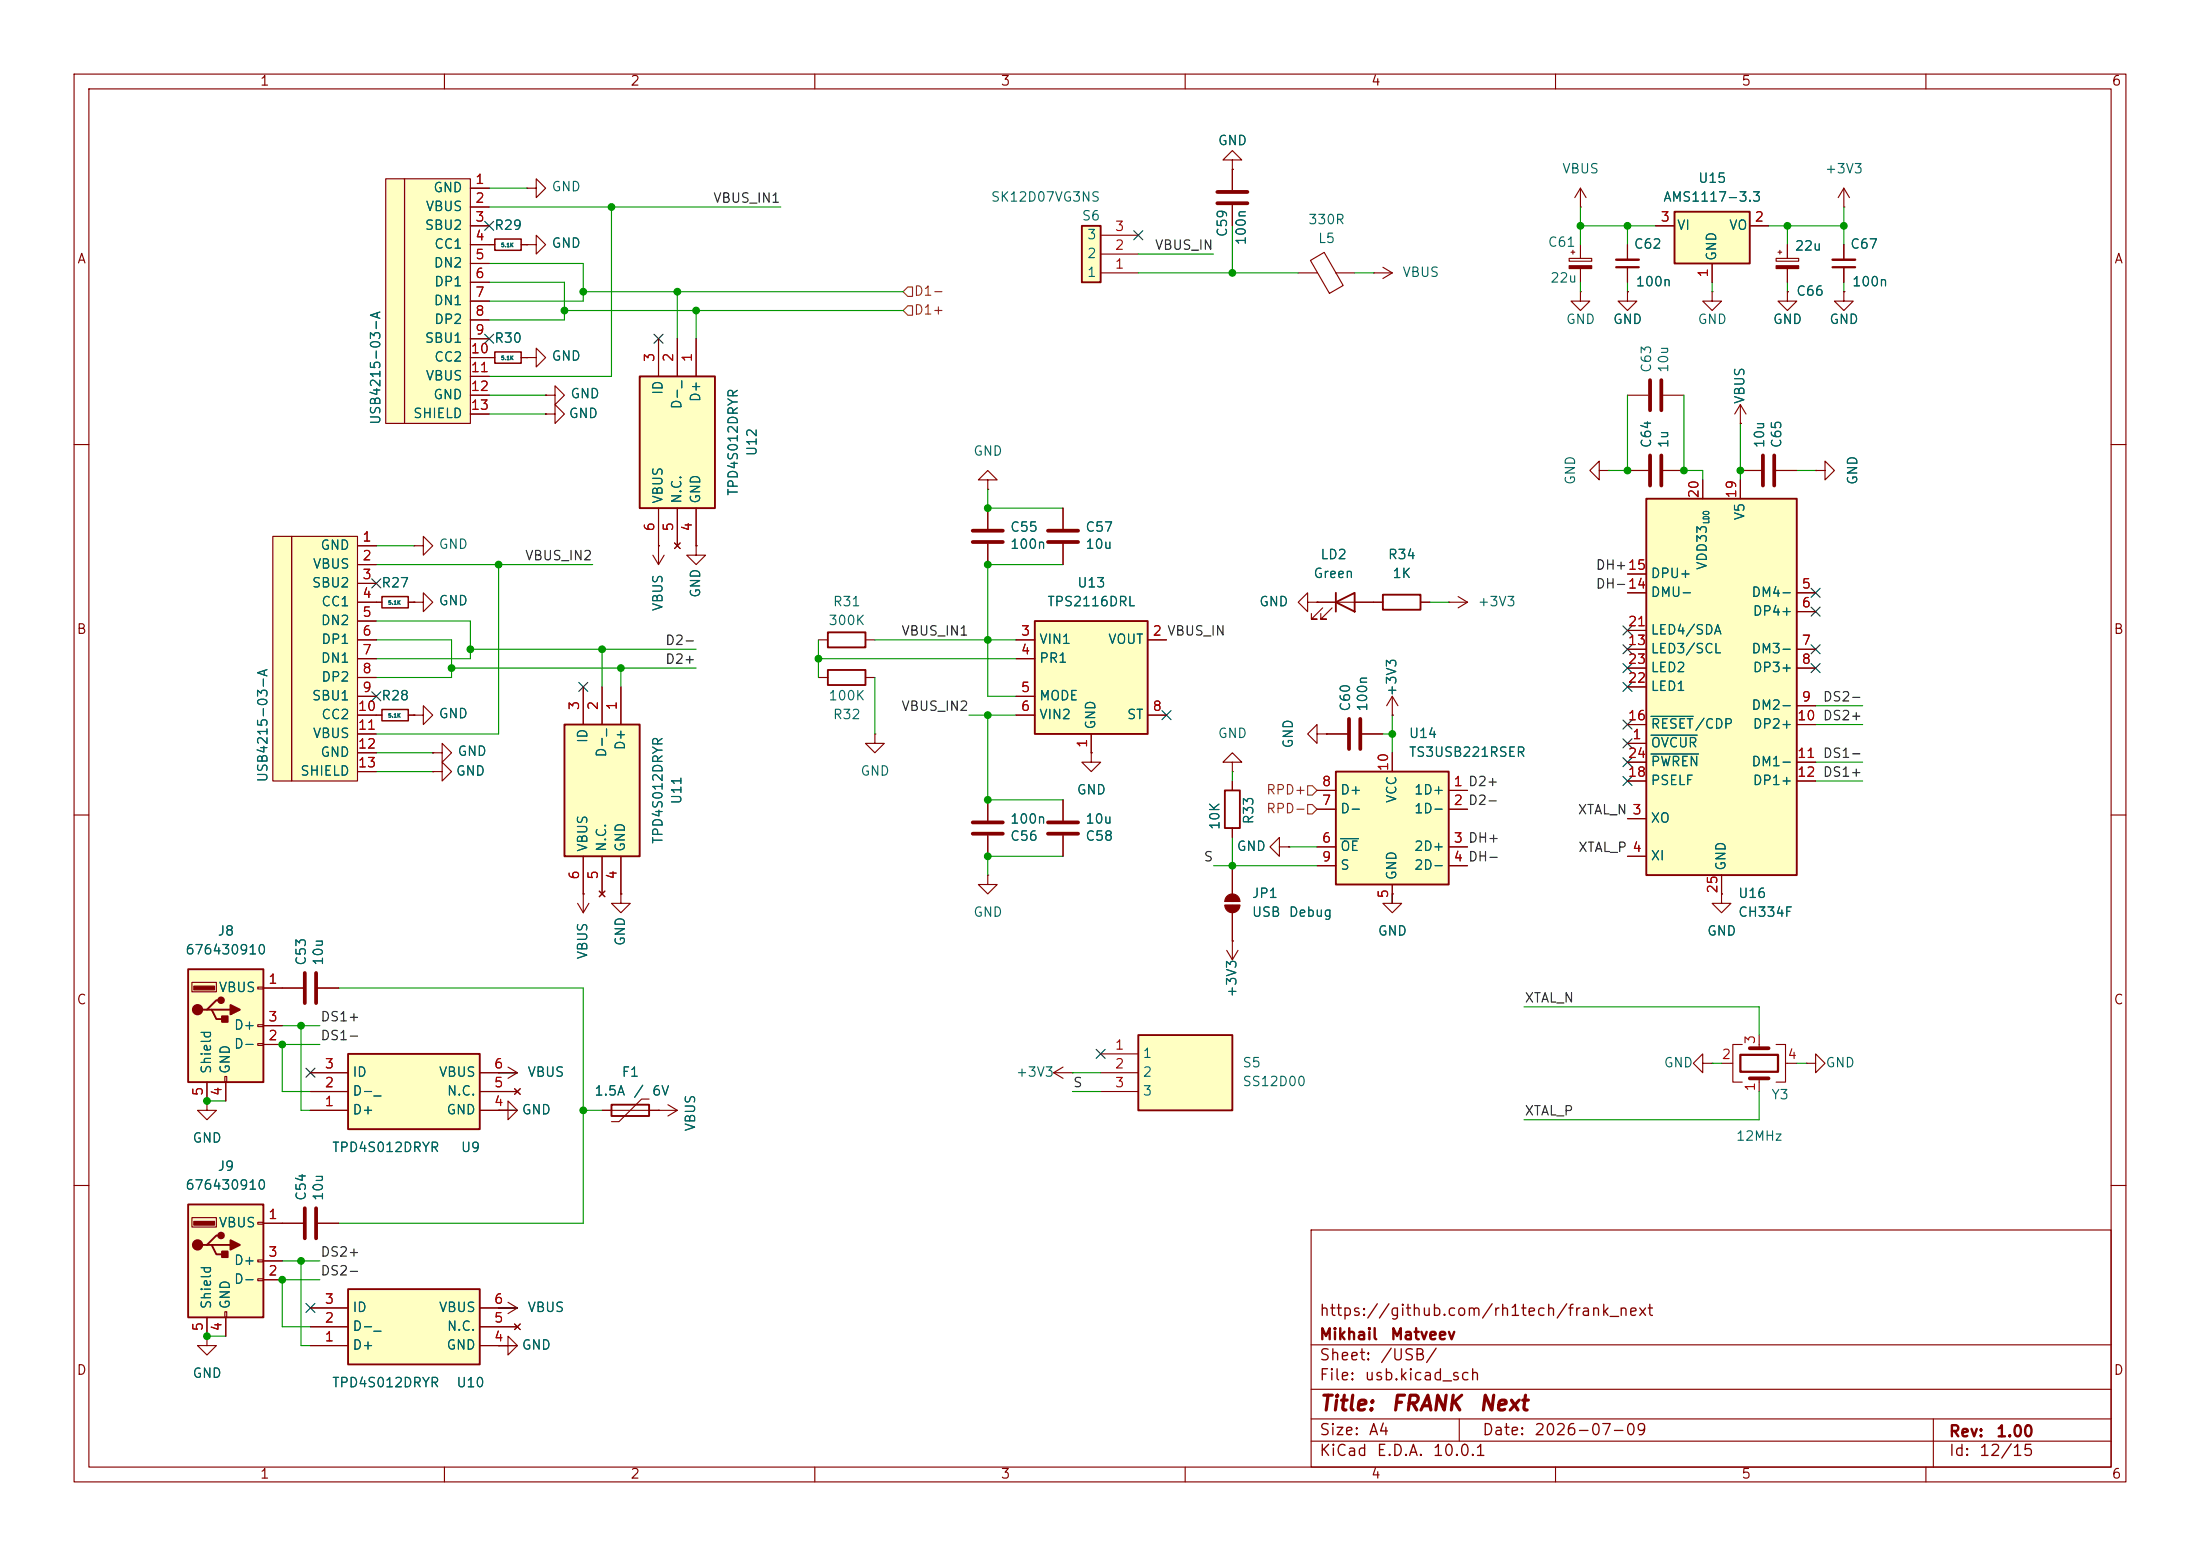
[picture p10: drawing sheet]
<svg xmlns="http://www.w3.org/2000/svg" width="297mm" height="210mm" viewBox="0 0 297 210" stroke-linecap="round" stroke-linejoin="round" font-family="sans-serif">
<g fill="none" stroke="#840000" stroke-width=".15">
<path d="M10 10h277v190h-277zM12 12h273v186h-273zM60 10v2M110 10v2M160 10v2M210 10v2M260 10v2M10 60h2M285 60h2M188 96.5h.1M188 94l-.8 1.3M188 94l.7 1.3"/>
<path d="M188 94v2.5M195.6 81.3h.1M195.6 81.3h2.5M196.8 80.5l1.3 .8M198.1 81.3l-1.3 .7M10 110h2M285 110h2M10 160h2M67.3 176.5h.1M67.3 176.5h2.5M68.6 175.8l1.2 .7M69.8 176.5l-1.2 .8"/>
<path d="M177 166h108v32h-108zM285 160h2M60 198v2M110 198v2M160 198v2M177 194.5h108M177 191.5h108M177 187.5h108M177 181.5h108M197 191.5v3M210 198v2M260 198v2"/>
<path d="M261 191.5v6.5"/>
</g>
<path d="M47 174h17.8v10.2h-17.8z" fill="#ffffc2"/>
<path d="M47 174h17.8v10.2h-17.8z" fill="none" stroke="#840000" stroke-width=".25"/>
<path d="M41.9 179.1h5.1M41.9 176.5h5.1M64.8 179.1h5M64.8 176.5h5M69.5 178.7l.7 .8M70.2 178.7l-.7 .8M27.9 180.3v1.3h1.3l-1.3 1.3-1.2-1.3h1.2M27.9 180.3h.1M41.9 181.6h5.1M64.8 181.6h5M67.3 181.6h1.3v1.3l1.2-1.3-1.2-1.3v1.3M67.3 181.6h.1" fill="none" stroke="#840000" stroke-width=".15"/>
<path d="M153.7 139.7h12.7v10.2h-12.7z" fill="#ffffc2"/>
<path d="M153.7 139.7h12.7v10.2h-12.7z" fill="none" stroke="#840000" stroke-width=".25"/>
<g fill="none" stroke="#840000" stroke-width=".15">
<path d="M55.9 81.3h1.2v-1.3l1.3 1.3-1.3 1.3v-1.3M55.9 81.3h.1M177.8 99.1v-1.3l-1.3 1.3 1.3 1.2v-1.2h1.3M179.1 99.1h.1M166.4 116.8v3.9M172.7 114.3v-1.3l-1.3 1.3 1.3 1.3v-1.3h1.3M174 114.3h.1M165.4 122.2h2M165.4 121.7h2M165.6 128.3l.8 1.2M166.4 127h.1M166.4 123.2v6.3"/>
<path d="M167.1 128.3l-.7 1.2M188 120.7v1.2h1.2l-1.2 1.3-1.3-1.3h1.3M188 120.7h.1M67.3 149.9h1.3v1.2l1.2-1.2-1.2-1.3v1.3M67.3 149.9h.1M148.6 142.2h5.1M148.6 144.8h5.1M148.6 147.3h5.1"/>
</g>
<g fill="#840000" stroke="#840000" stroke-width=".15">
<path d="M165.4 122.2h2a1.02 1.02 0 0 1-1 1 1.02 1.02 0 0 1-1-1z"/>
<path d="M165.6 121a1.02 1.02 0 0 1 1.2-.3 1.02 1.02 0 0 1 .6 1h-2v-.5z"/>
</g>
<path d="M47 142.2h17.8v10.2h-17.8z" fill="#ffffc2"/>
<path d="M47 142.2h17.8v10.2h-17.8z" fill="none" stroke="#840000" stroke-width=".25"/>
<path d="M41.9 149.9h5.1M41.9 147.3h5.1M41.9 144.8h5.1M64.8 149.9h5M64.8 147.3h5M64.8 144.8h5M69.5 146.9l.7 .8M70.2 146.9l-.7 .8" fill="none" stroke="#840000" stroke-width=".15"/>
<path d="M180.3 104.1h15.3v15.3h-15.3z" fill="#ffffc2"/>
<path d="M180.3 104.1h15.3v15.3h-15.3z" fill="none" stroke="#840000" stroke-width=".25"/>
<g fill="none" stroke="#840000" stroke-width=".15">
<path d="M177.8 106.7h2.5M177.8 109.2h2.5M177.8 114.3h2.5M177.8 116.8h2.5M188 101.6v2.5M188 119.4v2.5M195.6 106.7h2.5M195.6 109.2h2.5M195.6 114.3h2.5M195.6 116.8h2.5M67.3 144.8h.1M67.3 144.8h2.5"/>
<path d="M68.6 144l1.2 .8M69.8 144.8l-1.2 .7"/>
</g>
<path d="M181 113.2h2.4" fill="none" stroke="#006464" stroke-width=".15"/>
<path d="M25.4 130.8h10.2v15.3h-10.2z" fill="#ffffc2"/>
<path d="M165.4 106.7h2v5.1h-2zM25.4 130.8h10.2v15.3h-10.2zM27.9 136.3h.7l.6 1.2h1.3M28.6 136.3h2.5M29.8 135h-.6l-1.3 1.3h-.6" fill="none" stroke="#840000" stroke-width=".25"/>
<g fill="#840000" stroke="#840000" stroke-width=".25">
<path d="M30 137.2h.7v.7h-.7z"/>
<path d="M31.1 135.6l1.3 .7-1.3 .6z"/>
<circle cx="26.7" cy="136.3" r=".63"/>
<circle cx="29.8" cy="135" r=".38"/>
</g>
<path d="M26.2 133.1h2.8v.5h-2.8z" fill="#840000" stroke="#840000" stroke-width=".15"/>
<g fill="none" stroke="#840000" stroke-width=".15">
<path d="M213.4 27.9h.1M213.4 25.4l-.8 1.3M213.4 25.4l.7 1.3M213.4 25.4v2.5M248.9 27.9h.1M248.9 25.4l-.7 1.3M248.9 25.4l.8 1.3M248.9 25.4v2.5M94 73.7v1.2h1.2l-1.2 1.3-1.3-1.3h1.3M94 73.7h.1M133.3 64.8h1.3l-1.3-1.3-1.2 1.3h1.2v1.2M133.3 66h.1"/>
<path d="M133.3 68.6v2.8M133.3 73.4v2.8M143.5 108v2.7M143.5 112.8v2.8M147.3 101.6v1.3h1.3l-1.3 1.2-1.3-1.2h1.3M147.3 101.6h.1M166.4 105.4v1.3M166.4 111.8v1.2M25.9 132.6h3.3v1.3h-3.3zM34.8 133.2h.8v.3h-.8zM34.8 138.3h.8v.3h-.8zM35.6 133.4h5.3"/>
<path d="M35.6 138.4h2.5M42.9 133.4h2.8M27.9 148.6v1.3h1.3l-1.3 1.2-1.2-1.2h1.2M27.9 148.6h.1M27.9 146.1v2.5M30.4 145.3h.2v.8h-.2zM30.5 146.1v2.5M34.8 140.8h.8v.3h-.8zM35.6 141h2.5"/>
</g>
<path d="M131.3 71.6h4.1M131.3 73.2h4.1M141.5 112.5h4M141.5 111h4M41.1 131.3v4.1M42.7 131.3v4.1" fill="none" stroke="#840000" stroke-width=".51"/>
<path d="M86.4 50.8h10.1v17.8h-10.1z" fill="#ffffc2"/>
<path d="M86.4 50.8h10.1v17.8h-10.1zM111.8 85.3h5v2.1h-5zM111.8 90.4h5v2.1h-5z" fill="none" stroke="#840000" stroke-width=".25"/>
<g fill="none" stroke="#840000" stroke-width=".15">
<path d="M66 33h.8M70.4 33h.7M71.1 25.4h1.3v-1.3l1.3 1.3-1.3 1.3v-1.3M71.1 25.4h.1M71.1 33h1.3v-1.2l1.3 1.2-1.3 1.3v-1.3M71.1 33h.1M211.8 34.9h3.1v.4h-3.1zM212.1 34h.5M212.3 33.8v.5M213.4 39.4v1.2h1.2l-1.2 1.3-1.3-1.3h1.3M213.4 39.4h.1M213.4 33v1.9"/>
<path d="M213.4 36.2v1.9M239.8 34.9h3v.4h-3zM240 34h.5M240.3 33.8v.5M241.3 39.4v1.2h1.3l-1.3 1.3-1.3-1.3h1.3M241.3 39.4h.1M241.3 33v1.9M241.3 36.2v1.9M248.9 39.4v1.2h1.3l-1.3 1.3-1.3-1.3h1.3M248.9 39.4h.1M248.9 33v2.1M248.9 36.1v2"/>
<path d="M88.9 45.7v5.1M91.4 45.7v5.1M94 45.7v5.1M219.7 53.3h2.8M224.5 53.3h2.8M234.9 57.2h.1M234.9 54.6l-.7 1.3M234.9 54.6l.8 1.3M234.9 54.6v2.6M88.9 68.6v5.1M91.1 73.3l.7 .7M91.4 68.6v5.1"/>
<path d="M91.8 73.3l-.7 .7M94 68.6v5.1M215.9 63.5v-1.3l-1.3 1.3 1.3 1.3v-1.3h1.3M217.2 63.5h.1M219.7 63.5h2.8M224.5 63.5h2.8M234.9 63.5h2.8M239.8 63.5h2.8M245.1 63.5h1.3v1.3l1.2-1.3-1.2-1.3v1.3M245.1 63.5h.1M110.5 86.4h1.3M110.5 91.4h1.3"/>
<path d="M116.8 86.4h1.3M116.8 91.4h1.3M118.1 99.1v1.2h-1.3l1.3 1.3 1.3-1.3h-1.3M118.1 99.1h.1M133.3 118.1v1.3h-1.2l1.2 1.3 1.3-1.3h-1.3M133.3 118.1h.1M133.3 108v2.7M133.3 112.8v2.8"/>
</g>
<g fill="#840000" stroke="#840000" stroke-width=".15">
<path d="M211.8 35.9h3.1v.3h-3.1z"/>
<path d="M239.8 35.9h3v.3h-3z"/>
</g>
<path d="M247.4 36.1h3" fill="none" stroke="#840000" stroke-width=".3"/>
<path d="M247.4 35.1h3" fill="none" stroke="#840000" stroke-width=".33"/>
<path d="M222.8 51.3v4.1M224.3 51.3v4.1M222.8 61.5v4M224.3 61.5v4M238 61.5v4M239.5 61.5v4M131.3 112.5h4.1M131.3 111h4.1" fill="none" stroke="#840000" stroke-width=".51"/>
<path d="M66.8 32.3h3.6v1.5h-3.6z" fill="none" stroke="#840000" stroke-width=".2"/>
<g fill="#ffffc2">
<path d="M52.1 24.1h2.5v33.1h-2.5z"/>
<path d="M54.6 24.1h8.9v33.1h-8.9z"/>
</g>
<g fill="none" stroke="#840000" stroke-width=".15">
<path d="M52.1 24.1h2.5v33.1h-2.5zM54.6 24.1h8.9v33.1h-8.9zM63.5 25.4h2.5M63.5 27.9h2.5M63.5 30.5h2.5M63.5 33h2.5M63.5 35.6h2.5M63.5 38.1h2.5M219.7 39.4v1.2h1.3l-1.3 1.3-1.3-1.3h1.3M219.7 39.4h.1M231.1 39.4v1.2h1.3l-1.3 1.3-1.2-1.3h1.2M231.1 39.4h.1"/>
<path d="M63.5 40.6h2.5M63.5 43.2h2.5M63.5 45.7h2.5M63.5 48.3h2.5M63.5 50.8h2.5M63.5 53.3h2.5M63.5 55.9h2.5"/>
</g>
<path d="M226.1 28.6h10.1v7h-10.1z" fill="#ffffc2"/>
<path d="M226.1 28.6h10.1v7h-10.1z" fill="none" stroke="#840000" stroke-width=".25"/>
<g fill="none" stroke="#840000" stroke-width=".15">
<path d="M219.7 33v2.1M219.7 36.1v2M223.5 30.5h2.6M231.1 35.6v2.5M236.2 30.5h2.6M66 48.3h.8M70.4 48.3h.7M71.1 48.3h1.3v-1.3l1.3 1.3-1.3 1.2v-1.2M71.1 48.3h.1M73.7 53.3h1.2v-1.2l1.3 1.2-1.3 1.3v-1.3M73.7 53.3h.1M73.7 55.9h1.2v-1.3l1.3 1.3-1.3 1.3v-1.3"/>
<path d="M73.7 55.9h.1M142.2 144.8l1.3 .7M142.2 144.8h2.6M143.5 144l-1.3 .8M144.8 144.8h.1"/>
</g>
<path d="M218.2 36.1h3" fill="none" stroke="#840000" stroke-width=".3"/>
<path d="M218.2 35.1h3" fill="none" stroke="#840000" stroke-width=".33"/>
<path d="M66.8 47.5h3.6v1.5h-3.6z" fill="none" stroke="#840000" stroke-width=".2"/>
<path d="M222.2 67.3h20.4v50.8h-20.4z" fill="#ffffc2"/>
<path d="M222.2 67.3h20.4v50.8h-20.4zM82.5 149.1h5.1v1.5h-5.1z" fill="none" stroke="#840000" stroke-width=".25"/>
<g fill="none" stroke="#840000" stroke-width=".15">
<path d="M219.7 77.5h2.5M229.9 64.8v2.5M234.9 64.8v2.5M219.7 80h2.5M219.7 87.6h2.5M219.7 90.2h2.5M219.7 97.8h2.5M219.7 85.1h2.5M219.7 92.7h2.5M242.6 80h2.5M242.6 82.6h2.5M242.6 87.6h2.5"/>
<path d="M242.6 90.2h2.5M242.6 95.3h2.5M242.6 97.8h2.5M219.7 100.3h2.5M219.7 110.5h2.5M219.7 115.6h2.5M219.7 102.9h2.5M219.7 105.4h2.5M232.4 118.1v2.6M242.6 102.9h2.5M242.6 105.4h2.5M81.3 149.9h10.1"/>
<path d="M87.6 148.3h-1l-3 3.1h-1.1M88.9 149.9h.1M90.2 149.1l1.2 .8M91.4 149.9l-1.2 .7"/>
</g>
<path d="M222.9 99.2h6.2M222.9 96.7h5.7M222.9 101.8h6.4" fill="none" stroke="#006464" stroke-width=".15"/>
<path d="M76.2 97.8h10.2v17.8h-10.2z" fill="#ffffc2"/>
<path d="M76.2 97.8h10.2v17.8h-10.2z" fill="none" stroke="#840000" stroke-width=".25"/>
<path d="M78.7 92.7v5.1M81.3 92.7v5.1M83.8 92.7v5.1M78.7 115.6v5.1M81.3 115.6v5.1M83.8 115.6v5.1M80.9 120.3l.8 .7M81.7 120.3l-.8 .7" fill="none" stroke="#840000" stroke-width=".15"/>
<path d="M146 30.5h2.6v7.6h-2.6z" fill="#ffffc2"/>
<path d="M146 30.5h2.6v7.6h-2.6zM180.3 81.3l2.6-1.3v2.6zM180.3 80v2.6M186.7 80.3h5.1v2h-5.1z" fill="none" stroke="#840000" stroke-width=".25"/>
<g fill="none" stroke="#840000" stroke-width=".15">
<path d="M148.6 36.8h5.1M148.6 34.3h5.1M148.6 31.8h5.1M166.4 21.6h-1.3l1.3-1.3 1.2 1.3h-1.2v1.3M166.4 22.9h.1M166.4 22.9v2.8M166.4 27.7v2.8M175.3 36.8h2.6M176.9 35.2l1.9-1.1 2.5 4.4-1.8 1.1zM180.3 36.8h2.6M185.4 36.8h.1M185.4 36.8h2.6"/>
<path d="M186.7 36.1l1.3 .7M188 36.8l-1.3 .8M176.5 81.3v-1.3l-1.2 1.3 1.2 1.3v-1.3h1.3M177.8 81.3h.1M177.8 81.3h8.9M178.6 82l-1.6 1.6h.8h-.8v-.8M179.1 99.1h2.8M179.8 82l-1.5 1.6h.8h-.8v-.8M183.9 99.1h2.8M191.8 81.3h1.2M166.4 102.9h1.2l-1.2-1.3-1.3 1.3h1.3v1.2M166.4 104.1h.1"/>
<path d="M38.1 165.1h2.8M42.9 165.1h2.8"/>
</g>
<path d="M164.3 27.4h4.1M164.3 25.9h4.1M182.1 97v4.1M183.6 97v4.1M41.1 163.1v4M42.7 163.1v4" fill="none" stroke="#840000" stroke-width=".51"/>
<path d="M139.7 83.8h15.2v15.3h-15.2z" fill="#ffffc2"/>
<path d="M139.7 83.8h15.2v15.3h-15.2z" fill="none" stroke="#840000" stroke-width=".25"/>
<path d="M143.5 68.6v2.8M143.5 73.4v2.8M137.2 86.4h2.5M137.2 88.9h2.5M137.2 94h2.5M137.2 96.5h2.5M147.3 99.1v2.5M154.9 86.4h2.6M154.9 96.5h2.6" fill="none" stroke="#840000" stroke-width=".15"/>
<path d="M141.5 71.6h4M141.5 73.2h4" fill="none" stroke="#840000" stroke-width=".51"/>
<path d="M25.4 162.6h10.2v15.2h-10.2z" fill="#ffffc2"/>
<path d="M25.4 162.6h10.2v15.2h-10.2zM27.9 168h.7l.6 1.3h1.3M28.6 168h2.5M29.8 166.8h-.6l-1.3 1.2h-.6" fill="none" stroke="#840000" stroke-width=".25"/>
<g fill="#840000" stroke="#840000" stroke-width=".25">
<path d="M30 168.9h.7v.8h-.7z"/>
<path d="M31.1 167.4l1.3 .6-1.3 .7z"/>
<circle cx="26.7" cy="168" r=".63"/>
<circle cx="29.8" cy="166.8" r=".38"/>
</g>
<path d="M26.2 164.8h2.8v.6h-2.8z" fill="#840000" stroke="#840000" stroke-width=".15"/>
<g fill="none" stroke="#840000" stroke-width=".15">
<path d="M55.9 73.7h1.2v-1.3l1.3 1.3-1.3 1.2v-1.2M55.9 73.7h.1M88.1 74.9l.8 1.3M88.9 73.7h.1M88.9 73.7v2.5M89.7 74.9l-.8 1.3M50.8 81.3h.8M55.1 81.3h.8M58.4 104.1h1.3v-1.2l1.3 1.2-1.3 1.3v-1.3M58.4 104.1h.1M58.4 101.6h1.3v-1.3l1.3 1.3-1.3 1.3v-1.3M58.4 101.6h.1"/>
<path d="M78 121.9l.7 1.3M78.7 120.7h.1M78.7 120.7v2.5M79.5 121.9l-.8 1.3M83.8 120.7v1.2h1.3l-1.3 1.3-1.3-1.3h1.3M83.8 120.7h.1M237.5 139.7v1.8M229.9 143.5v-1.3l-1.3 1.3 1.3 1.3v-1.3h1.2M231.1 143.5h.1M232.4 143.5h1.5M235.2 141h-1.3v5.1h1.3M237.5 145.5v1.8"/>
<path d="M239.8 141h1.2v5.1h-1.2M241 143.5h1.6M25.9 164.3h3.3v1.3h-3.3zM27.9 177.8v2.5M30.4 177h.2v.8h-.2zM30.5 177.8v2.5M34.8 165h.8v.2h-.8zM34.8 170.1h.8v.2h-.8zM34.8 172.6h.8v.2h-.8zM35.6 165.1h2.5M35.6 172.7h2.5M35.6 170.2h2.5"/>
</g>
<path d="M51.6 80.5h3.5v1.5h-3.5z" fill="none" stroke="#840000" stroke-width=".2"/>
<path d="M236.2 145.5h2.6M236.2 141.5h2.6" fill="none" stroke="#840000" stroke-width=".51"/>
<path d="M234.9 142.4h5.1v2.3h-5.1z" fill="none" stroke="#840000" stroke-width=".3"/>
<g fill="#ffffc2">
<path d="M36.8 72.4h2.6v33h-2.6z"/>
<path d="M39.4 72.4h8.9v33h-8.9z"/>
</g>
<g fill="none" stroke="#840000" stroke-width=".15">
<path d="M63.5 30.5h2.5M63.5 25.4h2.5M63.5 27.9h2.5M63.5 33h3.3M63.5 35.6h2.5M63.5 38.1h2.5M70.4 33h.7M71.1 33h.1M166.4 22.9h.1M166.4 22.9v2.8M166.4 27.7v2.8M219.7 39.4h.1"/>
<path d="M219.7 33v2.1M219.7 36.1v2M223.5 30.5h2.6M231.1 35.6v2.5M236.2 30.5h2.6M241.3 39.4h.1M241.3 33v1.9M241.3 36.2v1.9M248.9 39.4h.1M248.9 33v2.1M248.9 36.1v2M63.5 48.3h3.3"/>
<path d="M63.5 40.6h2.5M63.5 43.2h2.5M63.5 45.7h2.5M63.5 50.8h2.5M63.5 53.3h2.5M63.5 55.9h2.5M70.4 48.3h.7M71.1 48.3h.1M73.7 55.9h.1M73.7 53.3h.1M88.9 45.7v5.1M91.4 45.7v5.1"/>
<path d="M94 45.7v5.1M234.9 57.2h.1M36.8 72.4h2.6v33h-2.6zM39.4 72.4h8.9v33h-8.9zM48.3 73.7h2.5M48.3 76.2h2.5M48.3 78.7h2.5M88.9 73.7h.1M88.9 68.6v5.1M91.1 73.3l.7 .7M91.4 68.6v5.1M91.8 73.3l-.7 .7"/>
<path d="M94 73.7h.1M94 68.6v5.1M133.3 68.6v2.8M133.3 73.4v2.8M143.5 68.6v2.8M143.5 73.4v2.8M219.7 63.5h2.8M219.7 77.5h2.5M224.5 63.5h2.8M229.9 64.8v2.5M234.9 63.5h2.8M234.9 64.8v2.5"/>
<path d="M239.8 63.5h2.8M245.1 63.5h.1M48.3 81.3h3.3M48.3 83.8h2.5M48.3 86.4h2.5M48.3 88.9h2.5M48.3 91.4h2.5M48.3 94h2.5M48.3 96.5h3.3M48.3 99.1h2.5M55.1 81.3h.8M55.1 96.5h.8"/>
<path d="M55.9 96.5h1.2v-1.2l1.3 1.2-1.3 1.3v-1.3M55.9 96.5h.1M55.9 81.3h.1M78.7 92.7v5.1M81.3 92.7v5.1M83.8 92.7v5.1M137.2 86.4h2.5M137.2 88.9h2.5M137.2 94h2.5M137.2 96.5h2.5M147.3 99.1v2.5M154.9 86.4h2.6"/>
<path d="M154.9 96.5h2.6M177.8 81.3h.1M177.8 81.3h2.5M179.1 99.1h.1M179.1 99.1h2.8M182.9 81.3h3.8M183.9 99.1h2.8M188 96.5h.1M191.8 81.3h1.2M219.7 80h2.5M219.7 87.6h2.5M219.7 90.2h2.5"/>
<path d="M219.7 97.8h2.5M219.7 85.1h2.5M219.7 92.7h2.5M242.6 80h2.5M242.6 82.6h2.5M242.6 87.6h2.5M242.6 90.2h2.5M242.6 95.3h2.5M242.6 97.8h2.5M48.3 101.6h2.5M48.3 104.1h2.5M58.4 104.1h.1"/>
<path d="M58.4 101.6h.1M78.7 115.6v5.1M81.3 115.6v5.1M83.8 115.6v5.1M133.3 108v2.7M133.3 112.8v2.8M143.5 108v2.7M143.5 112.8v2.8M147.3 101.6h.1M166.4 105.4v1.3M166.4 111.8v1.2M166.4 116.8v3.9"/>
<path d="M174 114.3h.1M177.8 106.7h2.5M177.8 109.2h2.5M177.8 114.3h2.5M177.8 116.8h2.5M188 101.6v2.5M188 119.4v2.5M195.6 106.7h2.5M195.6 109.2h2.5M195.6 114.3h2.5M195.6 116.8h2.5M219.7 100.3h2.5"/>
<path d="M219.7 110.5h2.5M219.7 115.6h2.5M219.7 102.9h2.5M219.7 105.4h2.5M232.4 118.1v2.6M242.6 102.9h2.5M242.6 105.4h2.5M35.6 133.4h5.3M35.6 138.4h2.5M42.9 133.4h2.8M78.7 120.7h.1M80.9 120.3l.8 .7"/>
<path d="M81.7 120.3l-.8 .7M83.8 120.7h.1M166.4 127h.1M166.4 123.2v3.8M188 120.7h.1M232.4 120.7v1.2h1.3l-1.3 1.3-1.3-1.3h1.3M232.4 120.7h.1M27.9 148.6h.1M27.9 146.1v2.5M30.5 146.1v2.5M35.6 141h2.5M41.9 149.9h5.1"/>
<path d="M41.9 147.3h5.1M41.9 144.8h5.1M64.8 149.9h5M64.8 147.3h5M64.8 144.8h5M67.3 144.8h.1M67.3 149.9h.1M69.5 146.9l.7 .8M70.2 146.9l-.7 .8M81.3 149.9h1.2M87.6 149.9h1.3M88.9 149.9h.1"/>
<path d="M243.8 143.5h1.3v-1.3l1.3 1.3-1.3 1.3v-1.3M243.8 143.5h.1M27.9 177.8v2.5M30.5 177.8v2.5M35.6 165.1h5.3M35.6 172.7h2.5M35.6 170.2h2.5M41.9 179.1h5.1M41.9 176.5h5.1M42.9 165.1h2.8M64.8 179.1h5M64.8 176.5h5"/>
<path d="M67.3 176.5h.1M69.5 178.7l.7 .8M70.2 178.7l-.7 .8M27.9 180.3h.1M41.9 181.6h5.1M64.8 181.6h5M67.3 181.6h.1"/>
</g>
<path d="M51.6 95.8h3.5v1.5h-3.5z" fill="none" stroke="#840000" stroke-width=".2"/>
<path d="M121.9 39.4l.7-.7h.6v1.3h-.6zM122.6 41.3h.6v1.2h-.6l-.7-.6zM176.5 106h.7l.6 .7-.6 .6h-.7zM176.5 108.6h.7l.6 .6-.6 .7h-.7z" fill="none" stroke="#725600" stroke-width=".15"/>
<g fill="none" stroke="#009600" stroke-width=".15">
<path d="M66 35.6h12.7v5h-12.7M66 38.1h10.2v5.1h-10.2M66 27.9h39.4M66 25.4h5.1M78.7 39.4h43.2M82.5 27.9v22.9h-16.5M91.4 39.4v6.3M153.7 36.8h21.6M153.7 34.3h10.1M166.4 30.5v6.3M182.9 36.8h2.5M213.4 30.5h10.1"/>
<path d="M213.4 27.9v5.1M213.4 38.1v1.3M219.7 30.5v2.5M219.7 38.1v1.3M231.1 38.1v1.3M238.8 30.5h10.1M241.3 30.5v2.5M241.3 38.1v1.3M248.9 27.9v5.1M248.9 38.1v1.3M66 55.9h7.7M66 53.3h7.7"/>
<path d="M76.2 41.9h45.7M94 41.9v3.8M219.7 53.3v10.2h-2.5M227.3 53.3v10.2h2.6v1.3M234.9 57.2v7.6M50.8 76.2h29.2M50.8 73.7h5.1M67.3 76.2v22.9h-16.5M133.3 66v2.6h10.2M143.5 76.2h-10.2v17.8h3.9M242.6 63.5h2.5M50.8 86.4h10.2v5h-10.2"/>
<path d="M50.8 83.8h12.7v5.1h-12.7M61 90.2h33M63.5 87.6h30.5M81.3 87.6v5.1M83.8 90.2v2.5M110.5 88.9h26.7M110.5 86.4v5M118.1 86.4h19.1M118.1 91.4v7.7M130.8 96.5h6.4M133.3 96.5v11.5h10.2M186.7 99.1h1.3"/>
<path d="M188 96.5v5.1M193 81.3h2.6M245.1 97.8h6.4M245.1 95.3h6.4M50.8 104.1h7.6M50.8 101.6h7.6M143.5 115.6h-10.2v2.5M163.8 116.8h14M166.4 104.1v1.3M166.4 113v3.8M174 114.3h3.8M245.1 105.4h6.4"/>
<path d="M245.1 102.9h6.4M38.1 138.4h5.1M40.6 138.4v11.5h1.3M45.7 133.4h33v31.7h-33M188 120.7v1.2M205.7 135.9h31.8v3.8M27.9 148.6h2.6M43.2 141h-5.1v6.3h3.8M67.3 144.8h2.5M67.3 149.9h2.5M78.7 149.9h2.6M144.8 147.3h3.8"/>
<path d="M144.8 144.8h3.8M231.1 143.5h1.3M237.5 147.3v3.8h-31.8M242.6 143.5h1.2M38.1 170.2h5.1M40.6 170.2v11.4h1.3M43.2 172.7h-5.1v6.4h3.8M67.3 176.5h2.5M27.9 180.3h2.6M67.3 181.6h2.5"/>
</g>
<g fill="none" stroke="#000084" stroke-width=".15">
<path d="M65.4 29.9l1.2 1.2M66.6 29.9l-1.2 1.2M153.1 31.1l1.2 1.3M154.3 31.1l-1.2 1.3M65.4 45.1l1.2 1.2M66.6 45.1l-1.2 1.2M88.3 45.1l1.2 1.2M89.5 45.1l-1.2 1.2M50.2 78.1l1.2 1.2M51.4 78.1l-1.2 1.2M244.5 79.4l1.2 1.2M245.7 79.4l-1.2 1.2"/>
<path d="M50.2 93.4l1.2 1.2M51.4 93.4l-1.2 1.2M78.1 92.1l1.2 1.2M79.3 92.1l-1.2 1.2M156.9 95.9l1.2 1.2M158.1 95.9l-1.2 1.2M219.1 89.6l1.2 1.2M219.1 84.5l1.2 1.2M219.1 87l1.2 1.2M219.1 99.7l1.2 1.2M219.1 97.2l1.2 1.2M219.1 92.1l1.2 1.2"/>
<path d="M220.3 89.6l-1.2 1.2M220.3 84.5l-1.2 1.2M220.3 87l-1.2 1.2M220.3 99.7l-1.2 1.2M220.3 97.2l-1.2 1.2M220.3 92.1l-1.2 1.2M244.5 87l1.2 1.2M244.5 89.6l1.2 1.2M244.5 81.9l1.2 1.3M245.7 87l-1.2 1.2M245.7 89.6l-1.2 1.2M245.7 81.9l-1.2 1.3"/>
<path d="M219.1 102.3l1.2 1.2M219.1 104.8l1.2 1.2M220.3 104.8l-1.2 1.2M220.3 102.3l-1.2 1.2M41.3 144.2l1.2 1.2M42.5 144.2l-1.2 1.2M148 141.6l1.2 1.2M149.2 141.6l-1.2 1.2M41.3 175.9l1.2 1.2M42.5 175.9l-1.2 1.2"/>
</g>
<path d="M222.9 99.2h6.2M222.9 96.7h5.7M181 113.2h2.4M222.9 101.8h6.4" fill="none" stroke="#006464" stroke-width=".15"/>
<g fill="#009600" stroke="#009600" stroke-width=".14">
<circle cx="219.7" cy="63.5" r=".46"/>
<circle cx="188" cy="99.1" r=".46"/>
<circle cx="166.4" cy="116.8" r=".46"/>
<circle cx="219.7" cy="30.5" r=".46"/>
<circle cx="213.4" cy="30.5" r=".46"/>
<circle cx="248.9" cy="30.5" r=".46"/>
<circle cx="241.3" cy="30.5" r=".46"/>
<circle cx="234.9" cy="63.5" r=".46"/>
<circle cx="227.3" cy="63.5" r=".46"/>
<circle cx="166.4" cy="36.8" r=".46"/>
<circle cx="81.3" cy="87.6" r=".46"/>
<circle cx="67.3" cy="76.2" r=".46"/>
<circle cx="83.8" cy="90.2" r=".46"/>
<circle cx="63.5" cy="87.6" r=".46"/>
<circle cx="61" cy="90.2" r=".46"/>
<circle cx="40.6" cy="138.4" r=".46"/>
<circle cx="78.7" cy="149.9" r=".46"/>
<circle cx="94" cy="41.9" r=".46"/>
<circle cx="78.7" cy="39.4" r=".46"/>
<circle cx="82.5" cy="27.9" r=".46"/>
<circle cx="91.4" cy="39.4" r=".46"/>
<circle cx="76.2" cy="41.9" r=".46"/>
<circle cx="133.3" cy="115.6" r=".46"/>
<circle cx="133.3" cy="108" r=".46"/>
<circle cx="133.3" cy="96.5" r=".46"/>
<circle cx="133.3" cy="86.4" r=".46"/>
<circle cx="133.3" cy="68.6" r=".46"/>
<circle cx="133.3" cy="76.2" r=".46"/>
<circle cx="110.5" cy="88.9" r=".46"/>
<circle cx="27.9" cy="148.6" r=".46"/>
<circle cx="38.1" cy="141" r=".46"/>
<circle cx="38.1" cy="172.7" r=".46"/>
<circle cx="27.9" cy="180.3" r=".46"/>
<circle cx="40.6" cy="170.2" r=".46"/>
</g>
<g font-size="2" fill="#840000">
<text x="178" y="190.9">Title:</text>
<text x="187.7" y="190.9">FRANK</text>
<text x="199.5" y="190.9">Next</text>
</g>
<g font-size="1.5" fill="#840000">
<text x="178" y="178">https://github.com/rh1tech/frank_next</text>
<text x="178" y="184">Sheet:</text>
<text x="178" y="181.2">Mikhail</text>
<text x="186.2" y="184">/USB/</text>
<text x="187.6" y="181.2">Matveev</text>
<text x="178" y="186.7">File:</text>
<text x="184.1" y="186.7">usb.kicad_sch</text>
<text x="178" y="196.9">KiCad</text>
<text x="178" y="194.1">Size:</text>
<text x="184.7" y="194.1">A4</text>
<text x="185.7" y="196.9">E.D.A.</text>
<text x="193.3" y="196.9">10.0.1</text>
<text x="200" y="194.1">Date:</text>
<text x="207" y="194.1">2026-07-09</text>
<text x="263" y="194.3">Rev:</text>
<text x="263" y="196.9">Id:</text>
<text x="267.1" y="196.9">12/15</text>
<text x="269.4" y="194.3">1.00</text>
</g>
<g font-size="1.3" fill="#840000">
<text x="35" y="11.9">1</text>
<text x="85" y="11.9">2</text>
<text x="135" y="11.9">3</text>
<text x="185" y="11.9">4</text>
<text x="235" y="11.9">5</text>
<text x="285" y="11.9">6</text>
<text x="10.3" y="35.9">A</text>
<text x="285.3" y="35.9">A</text>
<text x="10.3" y="85.9">B</text>
<text x="285.3" y="85.9">B</text>
<text x="10.3" y="135.9">C</text>
<text x="285.3" y="135.9">C</text>
<text x="10.3" y="185.9">D</text>
<text x="285.3" y="185.9">D</text>
<text x="35" y="199.9">1</text>
<text x="85" y="199.9">2</text>
<text x="135" y="199.9">3</text>
<text x="185" y="199.9">4</text>
<text x="235" y="199.9">5</text>
<text x="285" y="199.9">6</text>
</g>
<g font-size="1.3" fill="#006464">
<text x="164.3" y="19.9">GND</text>
<text x="210.8" y="23.7">VBUS</text>
<text x="246.3" y="23.7">+3V3</text>
<text x="57.4" y="28.8">VBUS</text>
<text x="58.4" y="26.3">GND</text>
<text x="74.4" y="26.1">GND</text>
<text x="133.7" y="27.5">SK12D07VG3NS</text>
<text x="224.4" y="27.5">AMS1117-3.3</text>
<text x="229.2" y="25">U15</text>
<text x="57.3" y="31.3">SBU2</text>
<text x="58.5" y="33.9">CC1</text>
<text x="66.6" y="31.3">R29</text>
<text x="74.4" y="33.8">GND</text>
<text x="146" y="30.1">S6</text>
<text x="146.7" y="35.2">2</text>
<text x="146.7" y="32.6">3</text>
<text x="166" y="32.1" transform="rotate(-90 166 32.1)">C59</text>
<text x="168.5" y="33.2" transform="rotate(-90 168.5 33.2)">100n</text>
<text x="176.5" y="30.6">330R</text>
<text x="177.8" y="33.1">L5</text>
<text x="208.9" y="33.6">C61</text>
<text x="220.5" y="33.9">C62</text>
<text x="226.3" y="31.3">VI</text>
<text x="232" y="35.3" transform="rotate(-90 232 35.3)">GND</text>
<text x="233.3" y="31.3">VO</text>
<text x="242.2" y="34.1">22u</text>
<text x="249.7" y="33.9">C67</text>
<text x="58.5" y="36.4">DN2</text>
<text x="58.5" y="41.5">DN1</text>
<text x="58.5" y="39">DP1</text>
<text x="146.7" y="37.7">1</text>
<text x="189.2" y="37.7">VBUS</text>
<text x="209.2" y="38.5">22u</text>
<text x="220.7" y="39">100n</text>
<text x="242.4" y="40.2">C66</text>
<text x="249.9" y="39">100n</text>
<text x="57.3" y="46.6">SBU1</text>
<text x="58.5" y="44">DP2</text>
<text x="66.6" y="46.6">R30</text>
<text x="211.3" y="44">GND</text>
<text x="217.7" y="44">GND</text>
<text x="229.1" y="44">GND</text>
<text x="239.3" y="44">GND</text>
<text x="246.9" y="44">GND</text>
<text x="57.4" y="51.7">VBUS</text>
<text x="58.5" y="49.1">CC2</text>
<text x="74.4" y="49">GND</text>
<text x="89.8" y="53.4" transform="rotate(-90 89.8 53.4)">ID</text>
<text x="223.2" y="50.4" transform="rotate(-90 223.2 50.4)">C63</text>
<text x="225.5" y="50.4" transform="rotate(-90 225.5 50.4)">10u</text>
<text x="51.7" y="57.4" transform="rotate(-90 51.7 57.4)">USB4215-03-A</text>
<text x="55.7" y="56.7">SHIELD</text>
<text x="58.4" y="54.2">GND</text>
<text x="76.7" y="56.7">GND</text>
<text x="76.9" y="54.1">GND</text>
<text x="92.3" y="55.3" transform="rotate(-90 92.3 55.3)">D-_</text>
<text x="94.8" y="54.4" transform="rotate(-90 94.8 54.4)">D+</text>
<text x="235.8" y="54.6" transform="rotate(-90 235.8 54.6)">VBUS</text>
<text x="102.5" y="61.7" transform="rotate(-90 102.5 61.7)">U12</text>
<text x="131.3" y="61.8">GND</text>
<text x="213" y="65.5" transform="rotate(-90 213 65.5)">GND</text>
<text x="223.2" y="60.6" transform="rotate(-90 223.2 60.6)">C64</text>
<text x="225.5" y="60.6" transform="rotate(-90 225.5 60.6)">1u</text>
<text x="238.5" y="60.6" transform="rotate(-90 238.5 60.6)">10u</text>
<text x="240.8" y="60.6" transform="rotate(-90 240.8 60.6)">C65</text>
<text x="251.1" y="65.5" transform="rotate(-90 251.1 65.5)">GND</text>
<text x="89.8" y="68.1" transform="rotate(-90 89.8 68.1)">VBUS</text>
<text x="92.3" y="68.1" transform="rotate(-90 92.3 68.1)">N.C.</text>
<text x="94.8" y="68.1" transform="rotate(-90 94.8 68.1)">GND</text>
<text x="99.9" y="67" transform="rotate(-90 99.9 67)">TPD4S012DRYR</text>
<text x="235.8" y="70.3" transform="rotate(-90 235.8 70.3)">V5</text>
<text x="42.1" y="77.1">VBUS</text>
<text x="43.2" y="74.5">GND</text>
<text x="59.1" y="74.4">GND</text>
<text x="136.3" y="74.4">100n</text>
<text x="136.3" y="72.1">C55</text>
<text x="146.4" y="72.1">C57</text>
<text x="146.4" y="74.4">10u</text>
<text x="178.2" y="75.8">LD2</text>
<text x="187.3" y="75.8">R34</text>
<text x="230.7" y="77" transform="rotate(-90 230.7 77)">VDD33</text>
<text x="42" y="79.6">SBU2</text>
<text x="43.3" y="82.1">CC1</text>
<text x="51.4" y="79.6">R27</text>
<text x="59.1" y="82">GND</text>
<text x="89.8" y="82.6" transform="rotate(-90 89.8 82.6)">VBUS</text>
<text x="94.8" y="80.8" transform="rotate(-90 94.8 80.8)">GND</text>
<text x="112.4" y="82.1">R31</text>
<text x="141.3" y="82.1">TPS2116DRL</text>
<text x="145.3" y="79.6">U13</text>
<text x="169.9" y="82.1">GND</text>
<text x="177.2" y="78.3">Green</text>
<text x="187.9" y="78.3">1K</text>
<text x="199.4" y="82.1">+3V3</text>
<text x="222.8" y="80.9">DMU-</text>
<text x="222.8" y="78.3">DPU+</text>
<text x="236.4" y="80.9">DM4-</text>
<text x="236.5" y="83.4">DP4+</text>
<text x="43.2" y="84.7">DN2</text>
<text x="43.2" y="89.8">DN1</text>
<text x="43.3" y="87.2">DP1</text>
<text x="111.7" y="84.7">300K</text>
<text x="140.2" y="87.2">VIN1</text>
<text x="140.2" y="89.8">PR1</text>
<text x="149.5" y="87.2">VOUT</text>
<text x="222.8" y="88.5">LED3/SCL</text>
<text x="222.8" y="86">LED4/SDA</text>
<text x="236.4" y="88.5">DM3-</text>
<text x="42" y="94.8">SBU1</text>
<text x="43.3" y="92.3">DP2</text>
<text x="51.4" y="94.8">R28</text>
<text x="111.7" y="94.8">100K</text>
<text x="140.2" y="94.8">MODE</text>
<text x="188.8" y="94.1" transform="rotate(-90 188.8 94.1)">+3V3</text>
<text x="222.8" y="93.6">LED1</text>
<text x="222.8" y="91">LED2</text>
<text x="236.5" y="91">DP3+</text>
<text x="42.1" y="99.9">VBUS</text>
<text x="43.3" y="97.4">CC2</text>
<text x="59.1" y="97.3">GND</text>
<text x="79.6" y="100.4" transform="rotate(-90 79.6 100.4)">ID</text>
<text x="84.7" y="101.3" transform="rotate(-90 84.7 101.3)">D+</text>
<text x="112.4" y="97.4">R32</text>
<text x="140.2" y="97.4">VIN2</text>
<text x="148.2" y="98.6" transform="rotate(-90 148.2 98.6)">GND</text>
<text x="152.1" y="97.4">ST</text>
<text x="164.3" y="99.9">GND</text>
<text x="174.9" y="101.1" transform="rotate(-90 174.9 101.1)">GND</text>
<text x="182.6" y="96.1" transform="rotate(-90 182.6 96.1)">C60</text>
<text x="184.9" y="96.1" transform="rotate(-90 184.9 96.1)">100n</text>
<text x="190.1" y="99.9">U14</text>
<text x="222.8" y="101.2">OVCUR</text>
<text x="222.8" y="98.7">RESET/CDP</text>
<text x="236.4" y="96.1">DM2-</text>
<text x="236.5" y="98.7">DP2+</text>
<text x="36.4" y="105.7" transform="rotate(-90 36.4 105.7)">USB4215-03-A</text>
<text x="40.4" y="105">SHIELD</text>
<text x="43.2" y="102.5">GND</text>
<text x="61.5" y="105">GND</text>
<text x="61.7" y="102.3">GND</text>
<text x="82.1" y="102.3" transform="rotate(-90 82.1 102.3)">D-_</text>
<text x="116.1" y="105">GND</text>
<text x="145.3" y="107.5">GND</text>
<text x="180.8" y="107.5">D+</text>
<text x="190.1" y="102.5">TS3USB221RSER</text>
<text x="190.8" y="107.5">1D+</text>
<text x="222.8" y="106.3">PSELF</text>
<text x="222.8" y="103.7">PWREN</text>
<text x="236.4" y="103.7">DM1-</text>
<text x="236.5" y="106.3">DP1+</text>
<text x="92.3" y="108.7" transform="rotate(-90 92.3 108.7)">U11</text>
<text x="136.3" y="111.5">100n</text>
<text x="136.3" y="113.8">C56</text>
<text x="146.4" y="113.8">C58</text>
<text x="146.4" y="111.5">10u</text>
<text x="164.9" y="112.1" transform="rotate(-90 164.9 112.1)">10K</text>
<text x="169.5" y="111.3" transform="rotate(-90 169.5 111.3)">R33</text>
<text x="180.8" y="110.1">D-</text>
<text x="188.8" y="108.5" transform="rotate(-90 188.8 108.5)">VCC</text>
<text x="190.8" y="110.1">1D-</text>
<text x="222.8" y="111.4">XO</text>
<text x="79.6" y="115.1" transform="rotate(-90 79.6 115.1)">VBUS</text>
<text x="82.1" y="115.1" transform="rotate(-90 82.1 115.1)">N.C.</text>
<text x="84.7" y="115.1" transform="rotate(-90 84.7 115.1)">GND</text>
<text x="89.8" y="114" transform="rotate(-90 89.8 114)">TPD4S012DRYR</text>
<text x="166.9" y="115.2">GND</text>
<text x="180.8" y="115.2">OE</text>
<text x="180.8" y="117.7">S</text>
<text x="188.8" y="118.9" transform="rotate(-90 188.8 118.9)">GND</text>
<text x="190.8" y="115.2">2D+</text>
<text x="190.8" y="117.7">2D-</text>
<text x="222.8" y="116.4">XI</text>
<text x="233.3" y="117.6" transform="rotate(-90 233.3 117.6)">GND</text>
<text x="131.3" y="124.1">GND</text>
<text x="168.9" y="121.5">JP1</text>
<text x="168.9" y="124.1">USB</text>
<text x="173.9" y="124.1">Debug</text>
<text x="234.6" y="121.5">U16</text>
<text x="234.6" y="124.1">CH334F</text>
<text x="24.9" y="129.1">676430910</text>
<text x="29.3" y="126.6">J8</text>
<text x="41.6" y="130.4" transform="rotate(-90 41.6 130.4)">C53</text>
<text x="43.9" y="130.4" transform="rotate(-90 43.9 130.4)">10u</text>
<text x="79.6" y="129.6" transform="rotate(-90 79.6 129.6)">VBUS</text>
<text x="84.7" y="127.8" transform="rotate(-90 84.7 127.8)">GND</text>
<text x="185.9" y="126.6">GND</text>
<text x="230.4" y="126.6">GND</text>
<text x="29.4" y="134.2">VBUS</text>
<text x="167.2" y="134.7" transform="rotate(-90 167.2 134.7)">+3V3</text>
<text x="31.5" y="141.8">D-</text>
<text x="31.5" y="139.3">D+</text>
<text x="154.2" y="143.1">1</text>
<text x="28.8" y="145" transform="rotate(-90 28.8 145)">Shield</text>
<text x="31.3" y="145" transform="rotate(-90 31.3 145)">GND</text>
<text x="47.5" y="148.2">D-_</text>
<text x="47.5" y="145.6">ID</text>
<text x="59.2" y="145.6">VBUS</text>
<text x="60.2" y="148.2">N.C.</text>
<text x="71.1" y="145.6">VBUS</text>
<text x="80.2" y="148.2">1.5A</text>
<text x="83.8" y="145.6">F1</text>
<text x="85.4" y="148.2">/</text>
<text x="87.9" y="148.2">6V</text>
<text x="137.1" y="145.6">+3V3</text>
<text x="154.2" y="145.6">2</text>
<text x="154.2" y="148.2">3</text>
<text x="167.6" y="144.4">S5</text>
<text x="167.6" y="146.9">SS12D00</text>
<text x="224.5" y="144.4">GND</text>
<text x="239" y="148.7">Y3</text>
<text x="246.4" y="144.4">GND</text>
<text x="25.9" y="154.5">GND</text>
<text x="44.7" y="155.8">TPD4S012DRYR</text>
<text x="47.5" y="150.7">D+</text>
<text x="60.2" y="150.7">GND</text>
<text x="62.1" y="155.8">U9</text>
<text x="70.4" y="150.7">GND</text>
<text x="94.2" y="152.8" transform="rotate(-90 94.2 152.8)">VBUS</text>
<text x="234.3" y="154.3">12MHz</text>
<text x="24.9" y="160.9">676430910</text>
<text x="29.3" y="158.3">J9</text>
<text x="29.4" y="166">VBUS</text>
<text x="41.6" y="162.2" transform="rotate(-90 41.6 162.2)">C54</text>
<text x="43.9" y="162.2" transform="rotate(-90 43.9 162.2)">10u</text>
<text x="31.5" y="173.6">D-</text>
<text x="31.5" y="171">D+</text>
<text x="28.8" y="176.8" transform="rotate(-90 28.8 176.8)">Shield</text>
<text x="31.3" y="176.8" transform="rotate(-90 31.3 176.8)">GND</text>
<text x="47.5" y="179.9">D-_</text>
<text x="47.5" y="177.4">ID</text>
<text x="59.2" y="177.4">VBUS</text>
<text x="60.2" y="179.9">N.C.</text>
<text x="71.1" y="177.4">VBUS</text>
<text x="47.5" y="182.5">D+</text>
<text x="60.2" y="182.5">GND</text>
<text x="70.4" y="182.5">GND</text>
<text x="25.9" y="186.3">GND</text>
<text x="44.7" y="187.6">TPD4S012DRYR</text>
<text x="61.5" y="187.6">U10</text>
</g>
<g font-size="1.3" fill="#a90000">
<text x="64.1" y="25.1">1</text>
<text x="64.1" y="27.7">2</text>
<text x="64.1" y="30.2">3</text>
<text x="64.1" y="32.8">4</text>
<text x="64.1" y="35.3">5</text>
<text x="150.4" y="34">2</text>
<text x="150.4" y="31.5">3</text>
<text x="224.1" y="30.2">3</text>
<text x="236.8" y="30.2">2</text>
<text x="64.1" y="37.8">6</text>
<text x="64.1" y="40.4">7</text>
<text x="150.4" y="36.6">1</text>
<text x="230.9" y="37.5" transform="rotate(-90 230.9 37.5)">1</text>
<text x="64.1" y="42.9">8</text>
<text x="64.1" y="45.5">9</text>
<text x="63.5" y="48">10</text>
<text x="63.5" y="50.5">11</text>
<text x="63.5" y="53.1">12</text>
<text x="88.6" y="49" transform="rotate(-90 88.6 49)">3</text>
<text x="91.2" y="49" transform="rotate(-90 91.2 49)">2</text>
<text x="93.7" y="49" transform="rotate(-90 93.7 49)">1</text>
<text x="63.5" y="55.6">13</text>
<text x="88.6" y="71.8" transform="rotate(-90 88.6 71.8)">6</text>
<text x="91.2" y="71.8" transform="rotate(-90 91.2 71.8)">5</text>
<text x="93.7" y="71.8" transform="rotate(-90 93.7 71.8)">4</text>
<text x="229.6" y="67.4" transform="rotate(-90 229.6 67.4)">20</text>
<text x="234.7" y="67.4" transform="rotate(-90 234.7 67.4)">19</text>
<text x="48.8" y="73.4">1</text>
<text x="48.8" y="75.9">2</text>
<text x="219.7" y="77.2">15</text>
<text x="48.8" y="78.5">3</text>
<text x="48.8" y="81">4</text>
<text x="48.8" y="83.6">5</text>
<text x="219.7" y="79.8">14</text>
<text x="243.1" y="79.8">5</text>
<text x="243.1" y="82.3">6</text>
<text x="48.8" y="86.1">6</text>
<text x="48.8" y="88.6">7</text>
<text x="137.7" y="86.1">3</text>
<text x="137.7" y="88.6">4</text>
<text x="155.5" y="86.1">2 VBUS_IN</text>
<text x="155.5" y="86.1">2</text>
<text x="219.7" y="87.4">13</text>
<text x="219.7" y="84.8">21</text>
<text x="219.7" y="89.9">23</text>
<text x="243.1" y="87.4">7</text>
<text x="243.1" y="89.9">8</text>
<text x="48.8" y="91.2">8</text>
<text x="48.8" y="93.7">9</text>
<text x="78.5" y="96" transform="rotate(-90 78.5 96)">3</text>
<text x="81" y="96" transform="rotate(-90 81 96)">2</text>
<text x="83.6" y="96" transform="rotate(-90 83.6 96)">1</text>
<text x="137.7" y="93.7">5</text>
<text x="219.7" y="92.5">22</text>
<text x="243.1" y="95">9</text>
<text x="48.2" y="96.3">10</text>
<text x="48.2" y="98.8">11</text>
<text x="48.2" y="101.3">12</text>
<text x="137.7" y="96.3">6</text>
<text x="147.1" y="101" transform="rotate(-90 147.1 101)">1</text>
<text x="155.5" y="96.3">8</text>
<text x="219.7" y="97.5">16</text>
<text x="220.3" y="100.1">1</text>
<text x="242.5" y="97.5">10 DS2+</text>
<text x="242.5" y="97.5">10</text>
<text x="48.2" y="103.9">13</text>
<text x="178.4" y="106.4">8</text>
<text x="187.7" y="104.2" transform="rotate(-90 187.7 104.2)">10</text>
<text x="196.1" y="106.4">1 D2+</text>
<text x="196.1" y="106.4">1</text>
<text x="219.7" y="105.2">18</text>
<text x="219.7" y="102.6">24</text>
<text x="242.5" y="102.6">11 DS1-</text>
<text x="242.5" y="105.2">12 DS1+</text>
<text x="242.5" y="102.6">11</text>
<text x="242.5" y="105.2">12</text>
<text x="178.4" y="109">7</text>
<text x="196.1" y="109">2 D2-</text>
<text x="196.1" y="109">2</text>
<text x="220.3" y="110.2">3</text>
<text x="78.5" y="118.8" transform="rotate(-90 78.5 118.8)">6</text>
<text x="81" y="118.8" transform="rotate(-90 81 118.8)">5</text>
<text x="83.6" y="118.8" transform="rotate(-90 83.6 118.8)">4</text>
<text x="178.4" y="114">6</text>
<text x="178.4" y="116.6">9</text>
<text x="196.1" y="114">3 DH+</text>
<text x="196.1" y="116.6">4 DH-</text>
<text x="196.1" y="114">3</text>
<text x="196.1" y="116.6">4</text>
<text x="220.3" y="115.3">4</text>
<text x="187.7" y="121.4" transform="rotate(-90 187.7 121.4)">5</text>
<text x="232.2" y="120.7" transform="rotate(-90 232.2 120.7)">25</text>
<text x="36.1" y="133.1">1</text>
<text x="36.1" y="140.7">2</text>
<text x="36.1" y="138.2">3</text>
<text x="150.4" y="142">1</text>
<text x="232.3" y="143.3">2</text>
<text x="237.2" y="141" transform="rotate(-90 237.2 141)">3</text>
<text x="241.2" y="143.3">4</text>
<text x="27.7" y="148" transform="rotate(-90 27.7 148)">5</text>
<text x="30.2" y="148" transform="rotate(-90 30.2 148)">4</text>
<text x="43.7" y="149.6">1</text>
<text x="43.7" y="147.1">2</text>
<text x="43.7" y="144.5">3</text>
<text x="66.6" y="149.6">4</text>
<text x="66.6" y="147.1">5</text>
<text x="66.6" y="144.5">6</text>
<text x="150.4" y="144.5">2</text>
<text x="150.4" y="147.1">3</text>
<text x="237.2" y="147.4" transform="rotate(-90 237.2 147.4)">1</text>
<text x="36.1" y="164.8">1</text>
<text x="36.1" y="172.5">2</text>
<text x="36.1" y="169.9">3</text>
<text x="27.7" y="179.8" transform="rotate(-90 27.7 179.8)">5</text>
<text x="30.2" y="179.8" transform="rotate(-90 30.2 179.8)">4</text>
<text x="43.7" y="178.8">2</text>
<text x="43.7" y="176.3">3</text>
<text x="66.6" y="178.8">5</text>
<text x="66.6" y="176.3">6</text>
<text x="43.7" y="181.4">1</text>
<text x="66.6" y="181.4">4</text>
</g>
<g font-size="1.3" fill="#0f0f0f">
<text x="96.2" y="27.7">VBUS_IN1</text>
<text x="155.8" y="34">VBUS_IN</text>
<text x="70.8" y="75.9">VBUS_IN2</text>
<text x="215.3" y="77.2">DH+15</text>
<text x="215.3" y="79.7">DH-14</text>
<text x="89.7" y="87.4">D2-</text>
<text x="89.7" y="89.9">D2+</text>
<text x="121.6" y="86.1">VBUS_IN1</text>
<text x="246" y="95">DS2-</text>
<text x="121.6" y="96.3">VBUS_IN2</text>
<text x="212.9" y="110.2">XTAL_N 3</text>
<text x="162.4" y="116.6">S</text>
<text x="213" y="115.3">XTAL_P 4</text>
<text x="205.7" y="135.6">XTAL_N</text>
<text x="43.2" y="138.2">DS1+</text>
<text x="43.2" y="140.7">DS1-</text>
<text x="144.8" y="147.1">S</text>
<text x="205.7" y="150.9">XTAL_P</text>
<text x="43.2" y="172.5">DS2-</text>
<text x="43.2" y="169.9">DS2+</text>
</g>
<g font-size="1.3" fill="#725600">
<text x="123.3" y="40.2">D1-</text>
<text x="123.3" y="42.8">D1+</text>
<text x="170.8" y="107.5">RPD+</text>
<text x="170.8" y="110.1">RPD-</text>
</g>
<text font-size=".8" fill="#006464" x="230.9" y="70.8" transform="rotate(-90 230.9 70.8)">LDO</text>
<g font-size=".5" fill="#006464">
<text x="67.6" y="33.5">5.1K</text>
<text x="67.6" y="48.7">5.1K</text>
<text x="52.3" y="81.7">5.1K</text>
<text x="52.3" y="97">5.1K</text>
</g>
</svg>
